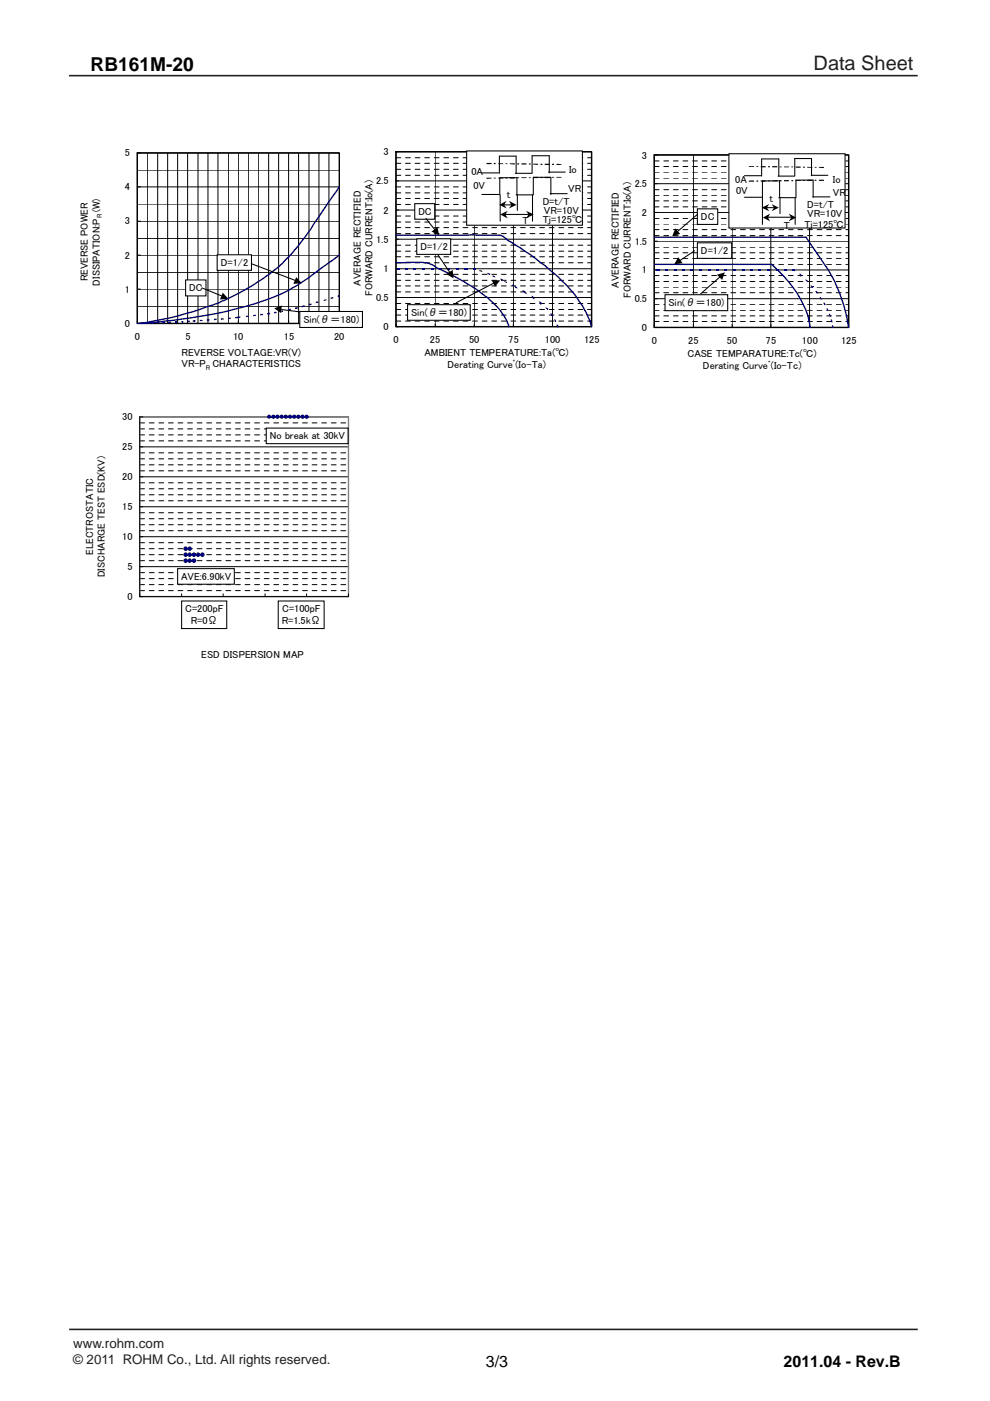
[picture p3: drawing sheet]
<svg xmlns="http://www.w3.org/2000/svg" width="210mm" height="297mm" viewBox="0 0 210 297" stroke-linecap="round" stroke-linejoin="round" font-family="sans-serif">
<path d="M14.6 16h180M14.7 281.9h180" fill="none" stroke="#231f20" stroke-width=".34"/>
<g fill="none" stroke="#000" stroke-width=".21">
<path d="M29.1 39.6h42.9M29.2 36.1h42.8M31.2 32.4v36.2M33.4 32.4v36.2M35.6 32.4v36.2M37.7 32.4v36.2M39.8 32.4v36.2M42 32.4v36.2M44.1 32.4v36.2M46.2 32.4v36.2M48.4 32.4v36.2M50.5 32.4v36.2"/>
<path d="M52.7 32.4v36.2M54.8 32.4v36.2M57 32.4v36.2M59.1 32.4v36.2M61.2 32.4v36.2M63.3 32.4v36.2M65.5 32.4v36.2M67.6 32.4v36.2M69.8 32.4v36.2M29.1 54.1h42.9M29.1 46.9h42.9M29.2 57.7h42.8"/>
<path d="M29.2 50.5h42.8M29.2 43.3h42.8M29.1 68v.6h42.9v-36.2h-42.9v36.2h.7M29.1 61.3h42.9M29.2 64.9h42.8"/>
</g>
<path d="M29.1 32.4h42.9v36.2h-42.9z" fill="none" stroke="#000" stroke-width=".29"/>
<path d="M72 39.6l-4.1 6a58.1 58.1 0 0 1-7.4 9.5 31.1 31.1 0 0 1-7.2 5.6l-2.8 1.5a53.7 53.7 0 0 1-10.7 4.2 71.3 71.3 0 0 1-10.6 2.2" fill="none" stroke="#000080" stroke-width=".29"/>
<g fill="#000080">
<path d="M29.2 68.4h.3v.2h-.3z"/>
<path d="M29.2 68.4l.1 .2z"/>
<path d="M29.9 68.4h.2v.2h-.2z"/>
<path d="M29.8 68.4h.4v.2h-.4z"/>
<path d="M30.8 68.4h.3v.2h-.3z"/>
<path d="M30.7 68.4h.4v.2h-.4z"/>
<path d="M32.3 68.3h.3v.3h-.3z"/>
<path d="M33.5 68.3v.3z"/>
<path d="M37.1 68.2h.4v.2h-.4z"/>
<path d="M37.3 68.2h.1v.2h-.1z"/>
<path d="M38.6 68.1h.2v.2h-.2z"/>
<path d="M41.1 67.9l.1 .3z"/>
<path d="M61.1 65.6h.3v.3h-.3z"/>
</g>
<g fill="#000080">
<path d="M31.1 68.4l.6-.1 .1 .3h-.6z"/>
<path d="M33.3 68.3l.5-.1v.4h-.5z"/>
<path d="M34.4 68.2h.6l.1 .3-.6 .1z"/>
<path d="M35.6 68.2h.6v.3h-.6z"/>
<path d="M38.4 68.1h.5v.2h-.5z"/>
<path d="M39.6 68h.7v.2h-.6z"/>
<path d="M40.9 67.9h.6v.3h-.6z"/>
<path d="M42.3 67.8h.6l.1 .3h-.6z"/>
<path d="M43.9 67.7l.6-.1v.4h-.6z"/>
<path d="M45.4 67.6h.6v.2l-.6 .1z"/>
<path d="M46.8 67.5h.6l.1 .2-.6 .1z"/>
<path d="M48.3 67.4l.6-.1v.3h-.6z"/>
<path d="M49.9 67.2l.6-.1v.4h-.6z"/>
<path d="M50.4 67.1h.6v.3h-.6z"/>
<path d="M52.2 67l.5-.1 .1 .2-.6 .1z"/>
<path d="M53.7 66.8l.6-.1v.3l-.6 .1z"/>
<path d="M55.2 66.5h.6v.3l-.6 .1z"/>
<path d="M56.6 66.4l.6-.1 .1 .3-.6 .1z"/>
<path d="M58.2 66.1h.5v.3l-.5 .1z"/>
<path d="M58.4 66.1l.1-.1v.4z"/>
<path d="M59.7 65.9h.3v.2l-.3 .1z"/>
<path d="M59.8 65.9l.1-.1v.3h-.1z"/>
<path d="M61 65.6l.6-.2 .1 .4-.6 .1z"/>
<path d="M62.6 65.2l.6-.1v.3l-.6 .1z"/>
<path d="M64 64.9l.6-.2v.3l-.6 .2z"/>
<path d="M65.4 64.4l.6-.1 .1 .3-.6 .2z"/>
<path d="M67 64l.5-.2 .1 .4-.6 .1z"/>
<path d="M68.7 63.6l.6-.2v.3l-.6 .1z"/>
<path d="M70.1 63.1l.6-.1v.2l-.5 .2z"/>
<path d="M71.6 62.7l.4-.1v.3l-.4 .1z"/>
</g>
<path d="M72 54.1l-3.1 2.2a40.7 40.7 0 0 1-18.4 9.1 113.4 113.4 0 0 1-17.1 2.8l-4.2 .4" fill="none" stroke="#000080" stroke-width=".29"/>
<path d="M59.6 65.6l4 .5" fill="none" stroke="#000" stroke-width=".22"/>
<path d="M58.2 65.4l1.6-.6-.2 1.6z" fill="#000"/>
<g fill="#fff" stroke="#000" stroke-width=".22">
<path d="M63.6 66h13.3v3.4h-13.3z" fill-rule="evenodd"/>
<path d="M39.4 59.4h4.3v3.3h-4.3z" fill-rule="evenodd"/>
</g>
<path d="M52.6 55.6l10 3.8M42.8 61l4.2 1.7" fill="none" stroke="#000" stroke-width=".22"/>
<path d="M47.2 62.1l1.2 1.2-1.7 .2zM62.8 58.8l1.2 1.2-1.8 .2z" fill="#000"/>
<path d="M46.1 54h7.2v3.3h-7.2z" fill-rule="evenodd" fill="#fff" stroke="#000" stroke-width=".22"/>
<g fill="none" stroke="#000" stroke-width=".21" stroke-dasharray="1 1 1 1 1 1 1 1">
<path d="M84 39.6h41.5M84 37.2h41.5M84 35.9h41.5M84 34.6h41.5M84 33.4h41.5M84 59.4h41.5M84 58.2h41.5M84 55.7h41.5M84 54.4h41.5M84 53.3h41.5M84 52h41.5M84 49.5h41.5"/>
<path d="M84 48.3h41.5M84 47.1h41.5M84 45.8h41.5M84 43.3h41.5M84 42.1h41.5M84 40.9h41.5M84 68.1h41.5M84 66.8h41.5M84 65.6h41.5M84 64.3h41.5M84 61.9h41.5M84 60.6h41.5"/>
</g>
<path d="M84 38.4h41.5M92.3 32.2v37.1M100.6 32.2v37.1M108.9 32.2v37.1M117.2 32.2v37.1M84 57h41.5M84 50.7h41.5M84 44.5h41.5M84 68.7v.6h41.5v-37.1h-41.5v37.1h.6M84 63.1h41.5" fill="none" stroke="#000" stroke-width=".21"/>
<path d="M84 32.2h41.5v37.1h-41.5z" fill="none" stroke="#000" stroke-width=".29"/>
<path d="M84 49.9h21.9a2.77 2.77 0 0 1 1.7 1 51.3 51.3 0 0 1 14.7 12.2 18.8 18.8 0 0 1 3.2 6.2" fill="none" stroke="#000080" stroke-width=".29"/>
<g fill="#000080">
<path d="M118 68.8h.4l.1 .6h-.3z"/>
<path d="M117.5 67.6l.3 .1 .2 .5h-.2z"/>
<path d="M116.7 66.5h.3l.3 .5h-.3z"/>
<path d="M115.9 65.4l.4 .1z"/>
<path d="M115.7 65.1l.5 .3v.4l-.5-.4z"/>
<path d="M114.6 64.2l.2 .1v.4l-.2-.2z"/>
<path d="M114.4 63.8l.5 .4v.3l-.5-.3z"/>
<path d="M112.9 63l.5 .2v.3l-.5-.3z"/>
<path d="M112.8 62.7l.5 .3v.2l-.5-.2z"/>
<path d="M111.2 61.8l.5 .3v.3l-.5-.3z"/>
<path d="M110.8 61.5l.5 .2v.4l-.5-.3z"/>
<path d="M109.2 60.6l.5 .4v.2l-.5-.2z"/>
<path d="M108.6 60.3l.5 .2 .1 .3-.6-.3z"/>
<path d="M106.9 59.5l.6 .3v.2l-.5-.2z"/>
<path d="M106.2 59l.5 .3v.2l-.5-.1z"/>
<path d="M104.5 58.3l.5 .3 .1 .2-.6-.1z"/>
<path d="M103.4 57.8l.6 .2v.3l-.6-.2z"/>
<path d="M101.7 57.2l.6 .2v.3l-.6-.2z"/>
</g>
<g fill="#000080">
<path d="M100.3 56.8h.6v.3h-.6z"/>
<path d="M98.5 56.8h.6v.3h-.6z"/>
<path d="M96.7 56.8h.6v.3h-.6z"/>
<path d="M94.9 56.8h.6v.3h-.6z"/>
<path d="M93.1 56.8h.6v.3h-.6z"/>
<path d="M91.4 56.8h.5v.3h-.5z"/>
<path d="M89.5 56.8h.6v.3h-.6z"/>
<path d="M87.7 56.8h.6v.3h-.6z"/>
<path d="M85.9 56.8h.6v.3h-.6z"/>
<path d="M84.2 56.8h.6v.3h-.6z"/>
</g>
<path d="M84 55.7l5.7-.1a5.9 5.9 0 0 1 3.3 1.4 39.4 39.4 0 0 1 12.7 8.3l1.3 1.8 .9 2.2" fill="none" stroke="#000080" stroke-width=".29"/>
<path d="M86.4 64.6h13.3v3.3h-13.3z" fill-rule="evenodd" fill="#fff" stroke="#000" stroke-width=".22"/>
<path d="M104.7 60l-7.9 4.2" fill="none" stroke="#000" stroke-width=".22"/>
<path d="M104.3 59.4h1.8l-1.1 1.4z" fill="#000"/>
<path d="M88 43.2h4.2v3.3h-4.2z" fill-rule="evenodd" fill="#fff" stroke="#000" stroke-width=".22"/>
<path d="M90.3 46.3l1.9 2.4M92.9 54l2.4 3.7" fill="none" stroke="#000" stroke-width=".22"/>
<path d="M91.5 49.1l1.3-.9 .3 1.7zM94.7 58.1l1.3-.9 .2 1.8z" fill="#000"/>
<path d="M88.4 50.6h7.2v3.3h-7.2z" fill-rule="evenodd" fill="#fff" stroke="#000" stroke-width=".22"/>
<g fill="none" stroke="#000" stroke-width=".21" stroke-dasharray="1 1 1 1 1 1 1 1">
<path d="M138.8 37.8h41.2M138.8 36.5h41.2M138.8 35.3h41.2M138.8 34.1h41.2M138.8 59.7h41.2M138.8 58.4h41.2M138.8 56h41.2M138.8 54.8h41.2M138.8 53.6h41.2M138.8 52.4h41.2M138.8 50h41.2M138.8 48.7h41.2"/>
<path d="M138.8 47.5h41.2M138.8 46.3h41.2M138.8 43.9h41.2M138.8 42.6h41.2M138.8 41.4h41.2M138.8 40.2h41.2M138.8 68.2h41.2M138.8 67h41.2M138.8 65.8h41.2M138.8 64.5h41.2M138.8 62.1h41.2M138.8 60.9h41.2"/>
</g>
<path d="M138.8 38.9h41.2M147.1 32.9v36.5M155.3 32.9v36.5M163.5 32.9v36.5M171.7 32.9v36.5M138.8 57.2h41.2M138.8 51.1h41.2M138.8 45h41.2M138.8 68.7v.7h41.2v-36.5h-41.2v36.5h.6M138.8 63.3h41.2" fill="none" stroke="#000" stroke-width=".21"/>
<path d="M138.8 32.9h41.2v36.5h-41.2z" fill="none" stroke="#000" stroke-width=".29"/>
<path d="M138.8 50.3h32.1l4.8 6.9a35.2 35.2 0 0 1 4.3 12.2" fill="none" stroke="#000080" stroke-width=".29"/>
<g fill="#000080">
<path d="M176.4 68.9l.3 .1 .2 .5h-.4z"/>
<path d="M176.2 67.7h.2l.2 .6h-.3z"/>
<path d="M175.8 66.5h.2l.3 .6h-.4z"/>
<path d="M175.3 65.4h.2l.3 .5h-.4z"/>
<path d="M174.6 64.2h.3l.3 .5h-.4z"/>
<path d="M173.8 63h.3l.3 .5h-.3z"/>
<path d="M172.9 61.7h.3l.4 .5h-.4z"/>
<path d="M171.9 60.5h.2l.5 .5h-.4z"/>
<path d="M171 59.5l.5 .1z"/>
<path d="M170.9 59.2l.5 .3v.4l-.5-.5z"/>
<path d="M169.8 58.3l.1 .1v.4z"/>
<path d="M169.6 57.9l.5 .4v.3l-.5-.3z"/>
<path d="M168.4 57.1l.3 .5-.3-.2z"/>
</g>
<g fill="#000080">
<path d="M173.2 61.9l.3 .1z"/>
<path d="M172.2 60.7l.4 .1z"/>
<path d="M168.1 57.1h.6v.3h-.6z"/>
<path d="M166.3 57.1h.6v.3h-.6z"/>
<path d="M164.5 57.1h.6v.3h-.6z"/>
<path d="M162.7 57.1h.6v.3h-.6z"/>
<path d="M160.9 57.1h.6v.3h-.6z"/>
<path d="M159.1 57.1h.6v.3h-.6z"/>
<path d="M157.3 57.1h.6v.3h-.6z"/>
<path d="M155.5 57.1h.6v.3h-.6z"/>
<path d="M153.7 57.1h.6v.3h-.6z"/>
<path d="M151.9 57.1h.6v.3h-.6z"/>
<path d="M150.1 57.1h.6v.3h-.6z"/>
<path d="M148.3 57.1h.6v.3h-.6z"/>
<path d="M146.5 57.1h.6v.3h-.6z"/>
<path d="M144.7 57.1h.6v.3h-.6z"/>
<path d="M142.9 57.1h.6v.3h-.6z"/>
<path d="M141.1 57.1h.6v.3h-.6z"/>
<path d="M139.3 57.1h.7v.3h-.7z"/>
</g>
<path d="M138.8 56h24.9a23.1 23.1 0 0 1 7.9 12.2l.3 1.2" fill="none" stroke="#000080" stroke-width=".29"/>
<path d="M141.1 62.5h13.2v3.4h-13.2z" fill-rule="evenodd" fill="#fff" stroke="#000" stroke-width=".22"/>
<path d="M152.7 58.8l-4.1 3.5" fill="none" stroke="#000" stroke-width=".22"/>
<path d="M152.1 58.3l1.7-.6-.6 1.7z" fill="#000"/>
<path d="M147.9 44.3h4.3v3.3h-4.3z" fill-rule="evenodd" fill="#fff" stroke="#000" stroke-width=".22"/>
<path d="M147.9 45.5l-4.2 3.6" fill="none" stroke="#000" stroke-width=".22"/>
<path d="M143.3 48.4l1 1.2-1.7 .4z" fill="#000"/>
<path d="M147.9 51.5h7.3v3.3h-7.3z" fill-rule="evenodd" fill="#fff" stroke="#000" stroke-width=".22"/>
<path d="M147.3 53.2l-3 2" fill="none" stroke="#000" stroke-width=".22"/>
<path d="M143.8 54.5l1 1.3-1.8 .2z" fill="#000"/>
<path d="M99 32h24.5v15.8h-24.5z" fill-rule="evenodd" fill="#fff" stroke="#000" stroke-width=".22"/>
<g fill="none" stroke="#000" stroke-width=".22">
<path d="M102.2 36.7h3.5M105.9 36.7v-3.6h3.6v3.6M109.3 36.7h3.6M112.9 36.7v-3.7h3.6v3.7M116.3 36.5h3.6M102.2 41.2h3.6M106 41.3v-3.6h3.6v3.6M106.1 41.3v5.6M106.9 43.4h1.6M107.1 45.5h5.1M109.5 41.3h3.6M109.7 41.3v3.3"/>
<path d="M112.9 41.3v5.6M113.1 41.2v-3.6h3.7v3.6M116.7 41.1h3.6"/>
</g>
<g fill="#000">
<path d="M103.1 34.6l1.1-.1 .1 .2-1.1 .1zM103.1 37.8h1.2l-1 .1zM104.7 34.6l.4-.1 .1 .3h-.5zM104.7 37.7h.5v.1h-.5zM105.7 34.6l1.1 .1-1.1 .1zM105.7 37.7l1.1 .1h-1.1zM107.2 34.7l.4-.1v.2zM107.3 37.6h.2l.1 .2h-.3zM108.1 34.6h1.1v.2h-1.1zM108.1 37.7l1-.1 .1 .2h-1zM109.7 34.6h.4l.1 .2-.5 .1zM109.6 37.7h.6z"/>
<path d="M110.6 34.7l1-.1 .1 .3h-1zM110.6 37.6h1.1v.2h-1.1zM112.2 34.7l.2-.1 .2 .2-.4 .1zM112.2 37.6l.4 .1-.4 .1zM113 34.8l1.1-.1-.1 .3zM113.1 37.5h1v.3h-1zM114.6 34.7h.5v.2l-.4 .1zM114.6 37.6l.4-.1 .1 .2-.4 .1zM115.5 34.8h1.2l-.1 .2h-1zM115.5 37.6h1.2l-.2 .2h-.9zM117.1 34.8l.3-.1 .1 .3h-.4zM117.1 37.5h.4v.2h-.4z"/>
<path d="M118 34.8l1.1 .1-1.1 .1zM118 37.5l1.1 .1-1.1 .1z"/>
</g>
<path d="M105.9 43.4l1.5-.8-.5 .8 .5 .8zM106.1 45.5l1.6-.8-.5 .8 .5 .8zM107.9 42.6l1.7 .8-1.7 .8 .6-.8zM111.6 44.7l1.6 .8-1.6 .8 .5-.8z" fill="#000"/>
<path d="M154.6 32.6h24.6v15.7h-24.6z" fill-rule="evenodd" fill="#fff" stroke="#000" stroke-width=".22"/>
<g fill="none" stroke="#000" stroke-width=".22">
<path d="M157.9 37.3h3.6M161.5 37.3v-3.6h3.7v3.6M165 37.3h3.6M168.6 37.3v-3.7h3.5v3.7M172 37.2h3.6M157.9 41.8h3.6M162.6 44h1.6M162.8 46.1h5M165.2 41.9h3.6M165.4 41.9v-3.5h-3.7v9.2M165.4 41.9v3.4M168.7 41.9v5.7"/>
<path d="M168.8 41.8v-3.6h3.7v3.6M172.4 41.7h3.6"/>
</g>
<g fill="#000">
<path d="M158.8 35.2h1.1v.2h-1.1zM158.8 38.4l1.1-.1v.2h-1.1zM160.4 35.2l.5 .1-.5 .1zM160.4 38.3l.5 .1-.1 .1h-.4zM161.3 35.3l1.1-.1v.3h-1zM161.3 38.4l1.1-.1-.1 .2h-.9zM162.9 35.3l.3-.1 .1 .2-.3 .1zM162.9 38.3h.4v.1h-.4zM163.8 35.2h1l.1 .2-1.1 .1zM163.7 38.4l1.1-.2 .1 .2zM165.4 35.3h.4v.2h-.4zM165.4 38.3l.3-.1 .1 .2h-.4z"/>
<path d="M166.3 35.3l1.1 .1-1.1 .1zM166.3 38.2l1.1 .1-.1 .1h-1zM167.8 35.4l.4-.1v.2zM167.8 38.3l.4-.1-.1 .2h-.2zM168.7 35.4l1.1-.1v.2l-1 .1zM168.7 38.2h1.1v.2h-1.1zM170.3 35.5l.1-.2 .4 .2zM170.3 38.2l.5 .1-.5 .1zM171.2 35.4h1.1v.2h-1.1zM171.2 38.2l1-.1 .1 .3h-1.1zM172.8 35.4l.4 .1-.4 .1zM172.8 38.1l.4 .1-.1 .2h-.3z"/>
<path d="M173.7 35.5l1.1-.1-.1 .2zM173.7 38.2l1.1-.1v.3h-1.1z"/>
</g>
<path d="M161.5 44l1.7-.7-.6 .7 .6 .8zM161.8 46.1l1.5-.8-.4 .8 .4 .8zM163.7 43.3l1.5 .7-1.5 .8 .5-.8zM167.3 45.3l1.6 .8-1.6 .8 .5-.8z" fill="#000"/>
<path d="M29.6 88.4h44.3v38.1h-44.3z" fill="#fff"/>
<g fill="none" stroke="#000" stroke-width=".21" stroke-dasharray="1 1 1 1 1 1 1 1">
<path d="M29.7 99.8h44.2M29.7 98.6h44.2M29.7 97.3h44.2M29.7 96h44.2M29.7 93.5h44.2M29.7 92.2h44.2M29.7 90.9h44.2M29.7 89.7h44.2M29.7 118.9h44.2M29.7 117.6h44.2M29.7 116.3h44.2M29.7 115.1h44.2"/>
<path d="M29.7 112.5h44.2M29.7 111.3h44.2M29.7 110h44.2M29.7 108.7h44.2M29.7 106.2h44.2M29.7 104.9h44.2M29.7 103.6h44.2M29.7 102.4h44.2M29.7 125.2h44.2M29.7 124h44.2M29.7 122.7h44.2M29.7 121.4h44.2"/>
</g>
<path d="M29.6 94.7h44.3M73.9 88.4h-44.3v38.1h.7M29.6 113.8h44.3M29.6 107.4h44.3M29.6 101.1h44.3M29.6 120.1h44.3M29.6 125.9v.6h44.3v-.6M38.5 125.9v.6M47.3 125.9v.6M56.2 125.9v.6M65 125.9v.6" fill="none" stroke="#000" stroke-width=".21"/>
<path d="M29.6 88.4h44.3v38.1h-44.3z" fill="none" stroke="#808080" stroke-width=".29"/>
<g fill="#000080" stroke="#000080" stroke-width=".29">
<circle cx="39.4" cy="118.9" r=".33"/>
<circle cx="40.2" cy="118.9" r=".33"/>
<circle cx="41.2" cy="118.9" r=".33"/>
<circle cx="39.4" cy="117.6" r=".33"/>
<circle cx="40.2" cy="117.6" r=".33"/>
<circle cx="41.2" cy="117.6" r=".33"/>
<circle cx="42" cy="117.6" r=".33"/>
<circle cx="42.9" cy="117.6" r=".33"/>
<circle cx="39.4" cy="116.3" r=".33"/>
<circle cx="40.2" cy="116.3" r=".33"/>
<circle cx="57.1" cy="88.4" r=".3"/>
<circle cx="58" cy="88.3" r=".29"/>
<circle cx="58.9" cy="88.3" r=".31"/>
<circle cx="59.7" cy="88.3" r=".29"/>
<circle cx="60.6" cy="88.3" r=".31"/>
<circle cx="61.5" cy="88.3" r=".3"/>
<circle cx="62.4" cy="88.3" r=".31"/>
<circle cx="63.3" cy="88.3" r=".3"/>
<circle cx="64.2" cy="88.3" r=".31"/>
<circle cx="65.1" cy="88.4" r=".3"/>
</g>
<path d="M38.5 127.4h9.6v5.9h-9.6zM59 127.4h9.7v5.9h-9.7z" fill="none" stroke="#000" stroke-width=".22"/>
<g fill="#fff" stroke="#000" stroke-width=".22">
<path d="M37.7 120.6h12v3.3h-12z" fill-rule="evenodd"/>
<path d="M56.5 90.8h17.3v3.3h-17.3z" fill-rule="evenodd"/>
</g>
<text font-size="4.2" fill="#231f20" x="172.6" y="14.9">Data Sheet</text>
<text font-size="4.1" x="19.2" y="15.2">RB161M-20</text>
<g font-size="3.4">
<text x="103" y="289.8">3/3</text>
<text x="166.2" y="289.8">2011.04 - Rev.B</text>
</g>
<g font-size="2.8" fill="#231f20">
<text x="15.5" y="285.8">www.rohm.com</text>
<text x="15.5" y="289.2">© 2011 ROHM Co., Ltd. All rights reserved.</text>
</g>
<g font-size="2.2">
<text x="26.5" y="33.1">5</text>
<text x="81.4" y="32.9">3</text>
<text x="136.1" y="33.6">3</text>
<text x="26.5" y="40.4">4</text>
<text x="79.8" y="39.1">2.5</text>
<text x="100" y="37.1">0A</text>
<text x="100.4" y="40">0V</text>
<text x="120.5" y="40.6">VR</text>
<text x="120.7" y="36.7">Io</text>
<text x="134.6" y="39.7">2.5</text>
<text x="156" y="38.8">0A</text>
<text x="156.1" y="41.2">0V</text>
<text x="176.6" y="41.5">VR</text>
<text x="176.6" y="38.8">Io</text>
<text x="26.5" y="47.6">3</text>
<text x="81.4" y="45.3">2</text>
<text x="88.7" y="45.6">DC</text>
<text x="107.5" y="42.1">t</text>
<text x="110.8" y="47.5">T</text>
<text x="115.1" y="47.3">Tj=125℃</text>
<text x="115.1" y="43.5">D=t/T</text>
<text x="115.3" y="45.5">VR=10V</text>
<text x="136.1" y="45.8">2</text>
<text x="148.7" y="46.7">DC</text>
<text x="163.2" y="42.9">t</text>
<text x="171.2" y="44.2">D=t/T</text>
<text x="171.2" y="46.1">VR=10V</text>
<text x="79.8" y="51.5">1.5</text>
<text x="89.2" y="53">D=1/2</text>
<text x="134.6" y="51.9">1.5</text>
<text x="148.7" y="53.8">D=1/2</text>
<text x="166.3" y="48.5">T</text>
<text x="170.6" y="48.3">Tj=125℃</text>
<text x="18.6" y="59.6" transform="rotate(-90 18.6 59.6)">REVERSE POWER</text>
<text x="26.5" y="54.9">2</text>
<text x="46.8" y="56.4">D=1/2</text>
<text x="81.4" y="57.7">1</text>
<text x="136.1" y="57.9">1</text>
<text x="21.2" y="60.5" transform="rotate(-90 21.2 60.5)">DISSIPATION:P (W)</text>
<text x="26.5" y="62.1">1</text>
<text x="40.1" y="61.7">DC</text>
<text x="76.5" y="60.5" transform="rotate(-90 76.5 60.5)">AVERAGE RECTIFIED</text>
<text x="79" y="62.7" transform="rotate(-90 79 62.7)">FORWARD CURRENT:Io(A)</text>
<text x="79.8" y="63.8">0.5</text>
<text x="131.2" y="61" transform="rotate(-90 131.2 61)">AVERAGE RECTIFIED</text>
<text x="133.8" y="63.2" transform="rotate(-90 133.8 63.2)">FORWARD CURRENT:Io(A)</text>
<text x="134.6" y="64">0.5</text>
<text x="141.8" y="64.9">Sin(θ＝180)</text>
<text x="26.5" y="69.3">0</text>
<text x="64.3" y="68.4">Sin(θ＝180)</text>
<text x="81.4" y="70">0</text>
<text x="87.2" y="67">Sin(θ＝180)</text>
<text x="136.1" y="70.1">0</text>
<text x="28.6" y="72">0</text>
<text x="38.5" y="75.4">REVERSE VOLTAGE:VR(V)</text>
<text x="38.5" y="77.9">VR-P CHARACTERISTICS</text>
<text x="39.4" y="72">5</text>
<text x="49.4" y="72">10</text>
<text x="60.2" y="72">15</text>
<text x="70.9" y="72">20</text>
<text x="83.5" y="72.8">0</text>
<text x="90" y="75.4">AMBIENT TEMPERATURE:Ta(℃)</text>
<text x="91.2" y="72.8">25</text>
<text x="94.9" y="78">Derating Curveﾞ(Io-Ta)</text>
<text x="99.5" y="72.8">50</text>
<text x="107.8" y="72.8">75</text>
<text x="115.6" y="72.8">100</text>
<text x="123.9" y="72.8">125</text>
<text x="138.3" y="72.9">0</text>
<text x="145.8" y="75.8">CASE TEMPARATURE:Tc(℃)</text>
<text x="146" y="72.9">25</text>
<text x="154.2" y="72.9">50</text>
<text x="162.4" y="72.9">75</text>
<text x="170.1" y="72.9">100</text>
<text x="178.4" y="72.9">125</text>
<text x="149.1" y="78.3">Derating Curveﾞ(Io-Tc)</text>
<text x="25.9" y="89.1">30</text>
<text x="25.9" y="95.4">25</text>
<text x="57.2" y="93.1">No break at 30kV</text>
<text x="25.9" y="101.8">20</text>
<text x="25.9" y="108.1">15</text>
<text x="19.7" y="117.7" transform="rotate(-90 19.7 117.7)">ELECTROSTATIC</text>
<text x="25.9" y="114.5">10</text>
<text x="22.3" y="122.3" transform="rotate(-90 22.3 122.3)">DISCHARGE TEST ESD(KV)</text>
<text x="27" y="120.8">5</text>
<text x="38.4" y="122.9">AVE:6.90kV</text>
<text x="27" y="127.3">0</text>
<text x="39.3" y="129.8">C=200pF</text>
<text x="59.9" y="129.8">C=100pF</text>
<text x="40.5" y="132.3">R=0Ω</text>
<text x="59.8" y="132.3">R=1.5kΩ</text>
<text x="42.7" y="139.4">ESD DISPERSION MAP</text>
</g>
<text font-size="1.5" x="21.6" y="46.3" transform="rotate(-90 21.6 46.3)">R</text>
<text font-size="1.4" x="43.7" y="78.4">R</text>
</svg>
